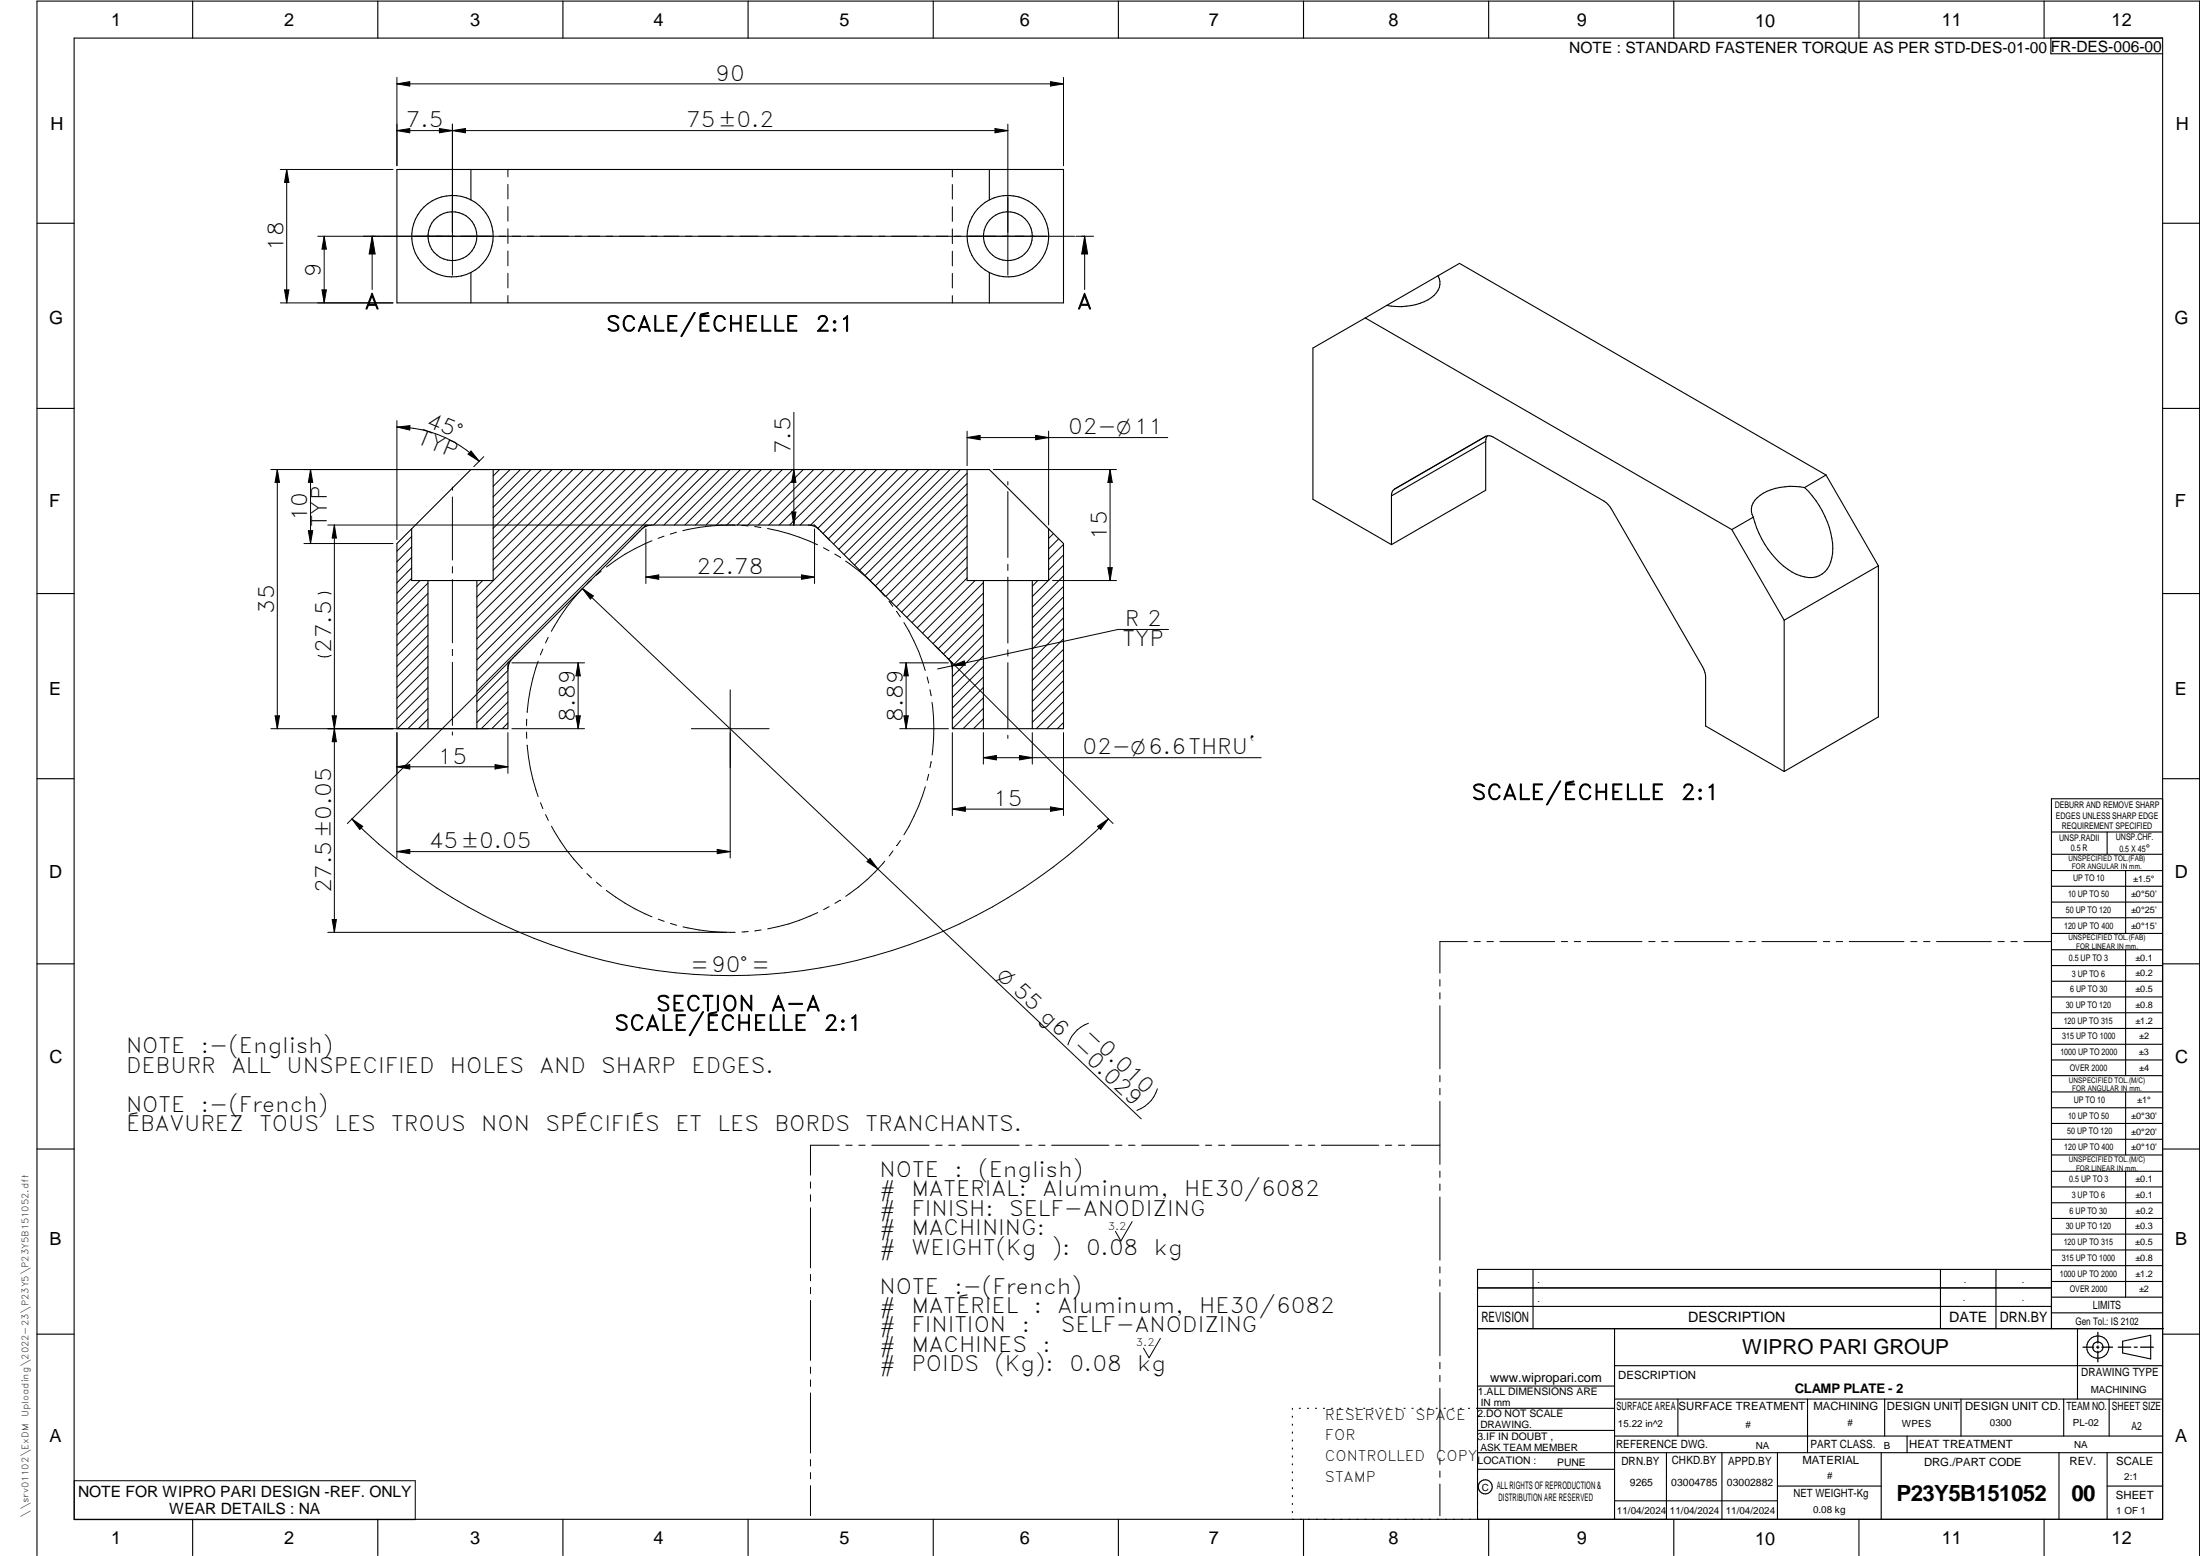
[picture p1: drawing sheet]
<svg xmlns="http://www.w3.org/2000/svg" width="594mm" height="420mm" viewBox="0 0 594 420" stroke-linecap="round" stroke-linejoin="round" font-family="sans-serif">
<g fill="none" stroke="#000" stroke-width=".3">
<path d="M20 10.3h564v400h-564zM52 .3v10M102 .3v10M152 .3v10M202 .3v10M252 .3v10M302 .3v10M352 .3v10M402 .3v10M452 .3v10M502 .3v10M552 .3v10"/>
<path d="M553.8 10.3v4.2h30.2M107.2 45.8h180v36h-180zM127.2 54a11 11 0 0 0-16 9.8 11 11 0 0 0 16 9.8M127.2 54a11 11 0 0 1 6 9.8 11 11 0 0 1-6 9.8M127.2 45.8v8.2M267.2 54a11 11 0 0 1 16 9.8 11 11 0 0 1-16 9.8M267.2 45.8v8.2M267.2 54a11 11 0 0 0-6.1 9.8 11 11 0 0 0 6.1 9.8M10 60.3h10M127.2 73.6v8.2M267.2 73.6v8.2M388.3 74.5l-13.8 8"/>
<path d="M388.3 74.5a4.4 4.4 0 0 1-1.8 5.8 16.4 16.4 0 0 1-12 2.2M388.3 74.5l5.8-3.4 99 57.2M584 60.3h10M368.7 85.9l-14.2 8.1v40.8l21.2 12.3M368.7 85.9l98.9 57.1M374.5 82.5l-5.8 3.4M10 110.3h10M401.2 119.2v13.2l-25.5 14.7M401.2 119.2l-25.5 14.7M401.7 117.7l.5-.1 1 .4 29.9 17.3 1.1 .8 .9 1.3 25 43.4 .5 2.1v13.1l21.2 12.3M401.7 117.7l-.5 1.5M401.7 117.7l-25.2 14.4a1.95 1.95 0 0 0-.8 1.8"/>
<path d="M584 110.3h10M127.2 126.8h140l20 20v50h-30v-16.2a3.7 3.7 0 0 0-1.2-2.8l-34.9-34.8a3.9 3.9 0 0 0-2.8-1.2h-42.2a3.9 3.9 0 0 0-2.9 1.2l-34.9 34.8a4.2 4.2 0 0 0-1.1 2.8v16.2h-30v-50zM133.2 126.8v30h-22v-14M261.1 126.8v30h22.1v-14M375.7 133.9v13.2M473.4 139.7l-5.8 3.3M487.3 131.7a24.2 24.2 0 0 1 7.6 17.7 6.5 6.5 0 0 1-5.5 6.6 12.3 12.3 0 0 1-8.9-4.1 26 26 0 0 1-7.1-12.2M487.3 131.7a15.7 15.7 0 0 0-12.8 2.7 4.1 4.1 0 0 0-1.1 5.3M493.1 128.3l-5.8 3.4M493.1 128.3l14.1 24.5M115.6 156.8v40M128.8 156.8v40"/>
<path d="M265.6 156.8v40M278.8 156.8v40M467.6 143l14.2 24.5M507.2 152.8v40.8l-25.4 14.7M507.2 152.8l-25.4 14.7M10 160.3h10M481.8 167.5v40.8M584 160.3h10M10 210.3h10M584 215.7h-30v143.1M584 210.3h10M554 224.7h30"/>
<path d="M554 230.7h30M554 235.1h30M554 239.3h30M569 224.7v6M574 235.1v17M554 243.6h30M554 247.8h30M554 252.1h30M554 256.5h30M574 256.5v33.9M10 260.3h10M554 260.7h30"/>
<path d="M554 265h30M554 269.2h30M554 273.5h30M554 277.7h30M584 260.3h10M554 282h30M554 286.2h30M554 290.4h30M554 294.9h30M554 299.1h30M574 294.9v17M10 310.3h10"/>
<path d="M554 303.4h30M554 307.6h30M554 311.9h30M554 316.3h30M574 316.3v34M584 310.3h10M554 320.5h30M554 324.8h30M554 329h30M554 333.2h30M554 337.5h30M399 358.8h185.2"/>
<path d="M399 352.8h155M399 347.8h155M414 342.8v16M436 358.8v51.5M524 342.8v16M539 342.8v16M554 341.8h30M554 346h30M554 350.3h30M554 354.5h30M554 342.8h-155v67.5M561 358.8v19"/>
<path d="M10 360.3h10M399 374.3h37M436 377.8h148M453.1 377.8v10M488.1 377.8v14.5M508.9 377.8v10M529.5 377.8v10M557.3 377.8v10M569.5 377.8v10M573.2 362.2l7.6-1.6v6.3l-7.6-1.6zM584 368.8h-148M584 360.3h10"/>
<path d="M349 380.3v.3M349 382.4v.3M349 384.6v.3M349 386.7v.3M349 388.8v.3M349 391v.3M349 393.1v.3M349 395.3v.3M349 397.4v.3M349 399.5v.3M350.9 380.3h.2M353.1 380.3h.2"/>
<path d="M355.2 380.3h.3M357.4 380.3h.3M359.6 380.3h.3M361.7 380.3h.3M363.9 380.3h.3M366.1 380.3h.3M368.3 380.3h.2M370.4 380.3h.3M372.6 380.3h.3M374.8 380.3h.3M376.9 380.3h.4M379.1 380.3h.3"/>
<path d="M381.3 380.3h.3M383.4 380.3h.4M385.6 380.3h.3M387.8 380.3h.3M390 380.3h.3M392.2 380.3h.3M394.3 380.3h.3M396.5 380.3h.3M398.7 380.3h37.3M399 396.7h37M399 392.3h185M399 386.2h37"/>
<path d="M436 387.8h148M450 392.3v18M465 392.3v18M480 392.3v18M508 392.3v18M515 387.8v4.5M556 392.3v18M569 392.3v18M52 410.3v9.7M102 410.3v9.7M152 410.3v9.7M202 410.3v9.7"/>
<path d="M252 410.3v9.7M302 410.3v9.7M349 401.7v.3M349 403.8v.4M349 406v.3M349 408.1v.3M352 410.3v9.7M402 410.3v9.7M436 405.3h44M452 410.3v9.7M480 401.3h28M502 410.3v9.7"/>
<path d="M552 410.3v9.7M569 401.3h15M10 420v-419.7h584v419.7"/>
<circle cx="122.2" cy="63.8" r="6.6"/>
<circle cx="272.2" cy="63.8" r="6.6"/>
<circle cx="566.5" cy="363.7" r="1.39"/>
<circle cx="566.5" cy="363.8" r="3"/>
<circle cx="401.1" cy="401.5" r="1.9"/>
</g>
<g fill="none" stroke="#000" stroke-width=".27">
<path d="M107.2 20.9v23.8M107.2 22.6l3.5-.5v1.1zM107.2 35.3l3.5-.6v1.2zM107.2 35.3h165M107.2 22.6h180M118.7 34.7l3.5 .6-3.5 .6zM122.2 35.3l3.5-.6v1.2zM122.2 33.5v40.8M268.7 34.7l3.5 .6-3.5 .6zM272.2 33.5v40.8M283.7 22.1l3.5 .5-3.5 .6zM287.2 20.9v23.8"/>
<path d="M75.7 45.8h30.4M77.4 45.8v36M77.4 45.8l.6 3.5h-1.2zM137.2 45.8v2M137.2 49.8v3.9M137.2 55.8v3.9M257.2 45.8v2M257.2 49.8v4M257.2 55.8v4M76.8 78.3h1.2l-.6 3.5zM85.8 63.8h204.4M86.9 78.3h1.2l-.6 3.5z"/>
<path d="M87.5 63.8l.6 3.5h-1.2zM87.5 63.8v18M100.5 63.8v14.4M100.5 63.8l.8 4.8h-1.6zM137.2 61.8v3.9M137.2 67.8v4M137.2 73.8v3.9M137.2 79.8v2M257.2 61.8v4M257.2 67.8v4M257.2 73.8v4M257.2 79.8v2"/>
<path d="M290.5 63.8h4.8M292.9 63.8l.8 4.8h-1.6zM292.9 63.8v14.4M75.7 81.8h30.4M107.2 115.3a31.5 31.5 0 0 1 22.2 9.2M107.2 115.3l3.5-.4v1.2zM107.2 113.6v32.1M214.4 111.3v30.5M261.1 116.4v9.3M261.1 118.2l3.6-.6v1.1zM261.1 118.2h54.2M279.6 117.6l3.6 .6-3.6 .5z"/>
<path d="M283.2 116.4v25.3M73.1 126.8h59M74.9 126.8l.6 3.5h-1.2zM74.9 126.8v70M83.9 126.8l.5 3.5h-1.1zM83.9 126.8v20M122.2 131.5v.9M122.2 134.2v17M127.2 121.8l2.2 2.7-3-1.9zM130.6 123.3l-2.7 2.7M134.9 126.8l-1.7 1.7M137.7 126.8l-4.5 4.5"/>
<path d="M140.5 126.8l-7.3 7.4M143.4 126.8l-10.2 10.2M146.2 126.8l-13 13M149 126.8l-15.8 15.9M151.9 126.8l-18.7 18.7M154.7 126.8l-21.5 21.5M157.5 126.8l-24.3 24.3M160.4 126.8l-27.2 27.2M163.2 126.8l-34.4 34.4M166 126.8l-37.2 37.2M168.9 126.8l-40.1 40M171.7 126.8l-42.9 42.9"/>
<path d="M174.5 126.8l-45.7 45.7M177.3 126.8l-48.5 48.5M180.2 126.8l-51.4 51.4M183 126.8l-54.2 54.2M185.8 126.8l-57 57M188.6 126.8l-59.8 59.8M191.5 126.8l-15 15M194.3 126.8l-15 15M197.1 126.8l-15 15M199.9 126.8l-15 15M202.8 126.8l-15 15M205.6 126.8l-15 15"/>
<path d="M208.4 126.8l-14.9 15M211.3 126.8l-15 15M213.8 138.3h1.1l-.5 3.5zM214.1 126.8l-15 15M214.4 126.8l.5 3.5h-1.1zM216.9 126.8l-15 15M219.7 126.8l-14.9 15M222.6 126.8l-15 15M225.4 126.8l-15 15M228.3 126.8l-15.1 15M231 126.8l-14.9 15M233.9 126.8l-15 15"/>
<path d="M236.7 126.8l-15.9 15.9M239.6 126.8l-17.4 17.3M242.4 126.8l-18.7 18.7M245.2 126.8l-20.1 20.1M248 126.8l-21.5 21.5M250.9 126.8l-23 22.9M253.7 126.8l-24.4 24.3M256.5 126.8l-25.7 25.8M259.3 126.8l-27.2 27.2M261.1 133.4l-24.7 24.8M261.1 127.8l-27.6 27.6M261.1 130.6l-26.1 26.2"/>
<path d="M261.1 136.3l-23.3 23.3M261.1 139.1l-21.9 21.9M268.2 126.8h33.3M272.2 130v.9M272.2 132.7v17.8M299.8 126.8l.5 3.5h-1.1zM299.8 126.8v30M82.1 146.8h24M83.3 143.3h1.1l-.5 3.5zM88.5 141.8h86.5M90.3 141.8v110M90.3 141.8l.5 3.5h-1.1z"/>
<path d="M111.2 144.9l-4 3.9M111.2 147.7l-4 4M111.2 150.5l-4 4M111.2 153.3l-4 4.1M111.2 156.2l-4 3.9M113.4 156.8l-6.2 6.2M115.6 157.4l-8.4 8.4M122.2 153v1.7M122.2 156.5v17.1M130.3 156.8l-1.5 1.6M157.2 159a52.5 52.5 0 0 0-8.3 11.5M157.3 158.9l2.9 2-.8 .9z"/>
<path d="M157.3 158.9l150.9 143.2M159.7 156.5l-1.2 1.2M162.3 154.2l-1.3 1.1M171.7 144.5l-1.3 1.3M172.2 143.9l-.2 .3M172.9 143.3l-.3 .3M174.4 141.8l-1.2 1.2M174.4 142.8v14.8M174.4 155.8l3.5-.6v1.2zM174.4 155.8h45.6M175.1 141.8h.1M175.3 141.8h.1"/>
<path d="M175.6 141.8h.5M176.1 146a53.4 53.4 0 0 0-12.4 7.1M179.3 144.8l-1.6 .6M182.7 143.7l-1.7 .5M198.5 141.8a51.5 51.5 0 0 0-14.1 1.5M200.3 141.9l1.7 .1M203.8 142.2l1.7 .3M207.3 142.7a53.9 53.9 0 0 1 13.5 4.4M216.4 155.2l3.6 .6-3.6 .6zM218.3 141.8h.5M218.9 141.8h.1M219.2 141.8h.1"/>
<path d="M219.4 141.8h.6l1.2 1.2M220 142.8v14.8M221.5 143.3l.3 .3M222.2 144l.2 .3M222.4 147.9l1.5 .8M222.8 144.6l1.2 1.3M225.4 149.6l1.5 .9M228.3 151.5a51 51 0 0 1 10.6 9.5M261.1 141.9l-20.5 20.6M261.1 144.7l-19 19.2M261.1 147.6l-17.6 17.7M261.1 150.4l-16.2 16.3"/>
<path d="M261.1 153.2l-14.8 14.9M261.1 156.1l-13.4 13.4M263.3 156.8l-14.2 14.1M265.6 157.3l-15.1 15.1M272.2 152.4v1.7M272.2 155.8v17.9M280.2 156.8l-1.4 1.5M283.1 156.8l-4.3 4.3M284.2 156.8h17.3M284.5 144.1l-1.3 1.3M285.9 145.5l-2.7 2.7M287.2 147l-4 4"/>
<path d="M287.2 149.9l-4 4M287.2 152.7l-4 4M287.2 155.5l-8.4 8.4M287.2 158.4l-8.4 8.4M299.2 153.3h1.1l-.5 3.5zM85.9 177a3.9 3.9 0 0 0 3.5 0M85.9 160.4a3.9 3.9 0 0 1 3.5 0M115.6 160.2l-8.4 8.5M115.6 163.1l-8.4 8.4M115.6 165.9l-8.4 8.4M115.6 168.7l-8.4 8.4M115.6 171.6l-8.4 8.4"/>
<path d="M115.6 174.4l-8.4 8.4M115.6 177.2l-8.4 8.4M122.2 175.3v1.7M122.2 178.9v17M137.2 179.7h.1M137.2 179.9v.1M137.6 178.6l-43.8 43.8M138.1 178.1l-.9 .9v.5M138.2 179h19.7M138.6 177.6l-.2 .2M139.1 177.1l-.3 .2M140.3 175.9l-.9 .9"/>
<path d="M145.3 178.5a52.1 52.1 0 0 0-2.9 13.9M146.6 175.3l-.7 1.5M148 172.1l-.7 1.5M156.1 179v17.8M156.1 179l.6 3.5h-1.2zM240.1 162.4l1 1.3M242.2 165.2l.9 1.4M242.9 179h13.2M244.1 168.1a54.2 54.2 0 0 1 5.7 13M244.7 179v17.8M244.7 179l.6 3.5h-1.2zM252.6 174.4l1.4 1.4"/>
<path d="M254.4 176.2l.3 .3M255.1 176.9l.3 .3M255.8 177.6l1.4 1.4v.5M256.7 178.6l43.9 43.8M257.1 179.8l3.3-1.3 .2 1.1zM257.2 179.7h.1M257.2 179.9v.1M265.6 160.1l-13.6 13.7M265.6 163l-12.2 12.2M265.6 165.8l-10.8 10.8M265.6 168.7l-9.4 9.4M265.6 171.4l-8.5 8.6"/>
<path d="M265.6 174.3l-8.4 8.4M265.6 177.1l-8.4 8.4M265.6 180l-8.4 8.3M272.2 175.5v1.7M272.2 178.9v17.9M287.2 161.2l-8.4 8.4M287.2 164l-8.4 8.4M287.2 166.8l-8.4 8.5M287.2 169.7l-8.4 8.4M287.2 172.5l-8.4 8.4M287.2 175.3l-8.4 8.4M287.2 178.1l-8.4 8.5"/>
<path d="M315.5 170h-13.6l-48.7 10.6M73.1 196.8h58.8M74.3 193.3h1.2l-.6 3.5zM89.7 193.3h1.1l-.5 3.5zM90.3 196.8l.5 3.5h-1.1zM107.2 197.8v33.9M115.6 188.6l-8.3 8.2M115.6 191.3l-5.5 5.5M115.6 180l-8.4 8.5M115.6 182.9l-8.4 8.4M115.6 185.7l-8.4 8.4M115.6 194.2l-2.6 2.6"/>
<path d="M122.2 197.7v.8M137.2 180.2v.4M137.2 197.8v11M137.2 181.1l-8.4 8.4M137.2 183.9l-8.4 8.4M137.2 186.7l-8.4 8.4M137.2 189.6l-7.2 7.2M137.2 192.4l-4.4 4.4M137.2 195.2l-1.6 1.6M138.2 196.8h19.7M142.2 197.7v1.7M142.2 194.2v1.7"/>
<path d="M155.5 193.3h1.2l-.6 3.5zM186.7 196.8h21M197.2 186.3v45.4M242.9 196.8h13.2M244.1 193.3h1.2l-.6 3.5zM250.4 182.8l.4 1.6M251.1 186.2l.4 1.7M251.7 189.7a52.2 52.2 0 0 1 0 14.2M257.2 180.2v.4M257.2 197.8v22.4M265.6 197.8v8.5M265.6 194.1l-2.7 2.7"/>
<path d="M265.6 191.3l-5.6 5.5M265.6 188.4l-8.4 8.4M265.6 182.8l-8.4 8.4M265.6 185.6l-8.4 8.4M272.2 198.5v.9M278.8 197.8v8.5M287.2 197.8v22.4M287.2 195.1l-1.7 1.7M287.2 192.3l-4.5 4.5M287.2 189.5l-7.3 7.3M287.2 181l-8.4 8.4M287.2 183.8l-8.4 8.4"/>
<path d="M287.2 186.6l-8.4 8.4M107.2 207.1l3.5-.6v1.1zM107.2 207.1h30M133.7 206.5l3.5 .6-3.5 .5zM142.4 201.2a53 53 0 0 0 2.9 13.9M146 216.7l.6 1.7M147.3 220l.8 1.5M249.9 212.4a52.5 52.5 0 0 1-5.8 13M250.8 209.1l-.4 1.6M251.5 205.6l-.4 1.7M257.2 218.5l3.5-.6v1.2zM257.2 218.5h30"/>
<path d="M265.6 204.6l3.5-.6v1.2zM265.6 204.6h75M275.3 204l3.5 .6-3.5 .6zM283.7 217.9l3.5 .6-3.5 .6zM95 221.1l3 2-.9 .9zM107.2 230h90M107.2 230l3.5-.6v1.1zM148.9 223.1a49 49 0 0 0 8.4 11.5M158.5 235.9l1.2 1.2M161.1 238.3l1.3 1.1M193.7 229.4l3.5 .6-3.5 .5zM234.9 231.8l2.2 2.9-3-2z"/>
<path d="M238.9 232.5a49.1 49.1 0 0 1-10.5 9.5M241.1 229.8l-1 1.3M243.2 226.9l-1 1.4M296.4 223.1l2.9-2-2.1 2.9zM299.3 221.1a144.5 144.5 0 0 1-204.3 0M88.5 251.8h107.6M89.7 248.3h1.1l-.5 3.5zM163.7 240.5a55.1 55.1 0 0 0 12.4 7.1M177.8 248.2l1.6 .6M181.1 249.3l1.6 .6M184.4 250.3a55.8 55.8 0 0 0 14.1 1.5M202.1 251.5l-1.7 .2"/>
<path d="M205.5 251.1l-1.7 .3M220.8 246.4a52.7 52.7 0 0 1-13.5 4.4M223.9 244.8l-1.5 .8M226.9 243.1l-1.4 .8M396.2 254.3h-7.4v8.5M398.1 254.3h1.6M401.5 254.3h1.8M405 254.3h14.8M421.6 254.3h1.7M425.1 254.3h1.7M428.6 254.3h14.8M445.2 254.3h1.7"/>
<path d="M448.7 254.3h1.7M452.2 254.3h14.8M468.8 254.3h1.7M472.3 254.3h1.7M475.8 254.3h14.8M492.4 254.3h1.7M495.8 254.3h1.8M499.4 254.3h14.7M516 254.3h1.6M519.4 254.3h1.8M522.9 254.3h14.8M539.5 254.3h1.7"/>
<path d="M543 254.3h1.7M546.5 254.3h7.4M293.9 276.3a8.8 8.8 0 0 0-5.5 5.9M388.8 264.5v1.8M388.8 268.1v1.6M388.8 271.6v17M312.5 294a8.8 8.8 0 0 1-5.5 5.8M388.8 290.4v1.7M388.8 293.9v1.7M388.8 297.4v17M218.9 319.2v1.6M226.6 309.2h-7.7v8.1"/>
<path d="M228.4 309.2h1.7M231.9 309.2h1.7M235.4 309.2h15.5M252.7 309.2h1.7M256.2 309.2h1.7M259.7 309.2h15.5M277 309.2h1.7M280.5 309.2h1.7M284 309.2h15.5M301.2 309.2h1.8M304.8 309.2h1.7M308.3 309.2h15.5"/>
<path d="M325.5 309.2h1.7M329.1 309.2h1.6M332.6 309.2h15.4M349.8 309.2h1.7M353.3 309.2h1.7M356.8 309.2h15.5M374.1 309.2h1.7M377.6 309.2h1.7M381.1 309.2h7.7M388.8 316.2v1.7M388.8 319.7v1.7M218.9 322.6v1.8"/>
<path d="M218.9 326.1v16.2M305.7 329.9l-3 5.2-1.5-2.6M388.8 323.2v17.1M218.9 344.1v1.8M218.9 347.6v1.7M218.9 351.2v16.1M388.8 342.1v1.6M388.8 345.6v1.7M388.8 349v17.1M218.9 369.1v1.7M218.9 372.6v1.8M218.9 376.1v16.2"/>
<path d="M313.3 361.4l-3 5.2-1.5-2.6M388.8 367.9v1.7M388.8 371.4v1.7M388.8 374.9v17M20.1 399.8h92v10.5h-92zM218.9 394.1v1.8M218.9 397.6v1.7M388.8 393.7v1.7M388.8 397.2v1.7M218.9 401.2v8.1M388.8 400.7v8.6"/>
</g>
<path d="M566.5 359.7v3M562.5 363.8h2.9M566.1 363.8h.7M566.5 363.4v.7M566.5 364.9v2.8M567.6 363.8h2.9M572 363.8h3.4M576.3 363.8h.8M578 363.8h3.5" fill="none" stroke="#000" stroke-width=".34"/>
<g fill="#000">
<path d="M107.2 35.3l3.5-.6v1.2zM107.2 22.6l3.5-.5v1.1zM118.7 34.7l3.5 .6-3.5 .6zM122.2 35.3l3.5-.6v1.2zM268.7 34.7l3.5 .6-3.5 .6zM283.7 22.1l3.5 .5-3.5 .6zM77.4 45.8l.6 3.5h-1.2zM76.8 78.3h1.2l-.6 3.5zM87.5 63.8l.6 3.5h-1.2zM86.9 78.3h1.2l-.6 3.5zM100.5 63.8l.8 4.8h-1.6zM292.9 63.8l.8 4.8h-1.6z"/>
<path d="M107.2 115.3l3.5-.4v1.2zM261.1 118.2l3.6-.6v1.1zM279.6 117.6l3.6 .6-3.6 .5zM74.9 126.8l.6 3.5h-1.2zM83.9 126.8l.5 3.5h-1.1zM127.2 121.8l2.2 2.7-3-1.9zM214.4 126.8l.5 3.5h-1.1zM213.8 138.3h1.1l-.5 3.5zM299.8 126.8l.5 3.5h-1.1zM83.3 143.3h1.1l-.5 3.5zM90.3 141.8l.5 3.5h-1.1zM174.4 155.8l3.5-.6v1.2z"/>
<path d="M216.4 155.2l3.6 .6-3.6 .6zM299.2 153.3h1.1l-.5 3.5zM157.3 158.9l2.9 2-.8 .9zM257.1 179.8l3.3-1.3 .2 1.1zM74.3 193.3h1.2l-.6 3.5zM89.7 193.3h1.1l-.5 3.5zM155.5 193.3h1.2l-.6 3.5zM156.1 179l.6 3.5h-1.2zM244.1 193.3h1.2l-.6 3.5zM244.7 179l.6 3.5h-1.2zM90.3 196.8l.5 3.5h-1.1zM107.2 207.1l3.5-.6v1.1z"/>
<path d="M133.7 206.5l3.5 .6-3.5 .5zM257.2 218.5l3.5-.6v1.2zM265.6 204.6l3.5-.6v1.2zM275.3 204l3.5 .6-3.5 .6zM283.7 217.9l3.5 .6-3.5 .6zM95 221.1l3 2-.9 .9zM107.2 230l3.5-.6v1.1zM193.7 229.4l3.5 .6-3.5 .5zM234.9 231.8l2.2 2.9-3-2zM296.4 223.1l2.9-2-2.1 2.9zM89.7 248.3h1.1l-.5 3.5z"/>
</g>
<g font-size="6">
<text x="512.1" y="405.2">P23Y5B151052</text>
<text x="559.4" y="405.2">00</text>
</g>
<g font-size="5.7">
<text x="193.2" y="21.8">90</text>
<text x="109.6" y="34.4">7.5</text>
<text x="185.3" y="34.4">75±0.2</text>
<text x="76.5" y="67.7" transform="rotate(-90 76.5 67.7)">18</text>
<text x="86.6" y="74.8" transform="rotate(-90 86.6 74.8)">9</text>
<text x="98.5" y="83.4">A</text>
<text x="290.9" y="83.4">A</text>
<text x="163.7" y="89.5">SCALE/ÉCHELLE</text>
<text x="220.2" y="89.5">2:1</text>
<text x="112.4" y="119.6" transform="rotate(22 112.4 119.6)">TYP</text>
<text x="114.8" y="115" transform="rotate(22 114.8 115)">45°</text>
<text x="288.5" y="117.3">02-O11</text>
<text x="213.5" y="122.7" transform="rotate(-90 213.5 122.7)">7.5</text>
<text x="83" y="140.7" transform="rotate(-90 83 140.7)">10</text>
<text x="88.2" y="142.4" transform="rotate(-90 88.2 142.4)">TYP</text>
<text x="298.9" y="145.7" transform="rotate(-90 298.9 145.7)">15</text>
<text x="188.1" y="154.9">22.78</text>
<text x="74" y="165.7" transform="rotate(-90 74 165.7)">35</text>
<text x="303.7" y="169.1">R 2</text>
<text x="89.4" y="176.3" transform="rotate(-90 89.4 176.3)">27.5</text>
<text x="303.1" y="174.3">TYP</text>
<text x="155.2" y="194.9" transform="rotate(-90 155.2 194.9)">8.89</text>
<text x="243.8" y="194.9" transform="rotate(-90 243.8 194.9)">8.89</text>
<text x="292.3" y="203.7">02-O6.6THRU`</text>
<text x="118.2" y="206.2">15</text>
<text x="397.4" y="215.9">SCALE/ÉCHELLE</text>
<text x="453.9" y="215.9">2:1</text>
<text x="268.2" y="217.6">15</text>
<text x="115.8" y="229.1">45±0.05</text>
<text x="89.4" y="241.2" transform="rotate(-90 89.4 241.2)">27.5±0.05</text>
<text x="186.4" y="262.6">=90°=</text>
<text x="177.2" y="273">SECTION</text>
<text x="208.2" y="273">A-A</text>
<text x="165.9" y="278.3">SCALE/ÉCHELLE</text>
<text x="222.4" y="278.3">2:1</text>
<text x="292.4" y="279.7" transform="rotate(43 292.4 279.7)">-0.010</text>
<text x="34" y="284.4">NOTE</text>
<text x="54.2" y="284.4">:-(English)</text>
<text x="34" y="289.6">DEBURR</text>
<text x="62.5" y="289.6">ALL</text>
<text x="77.4" y="289.6">UNSPECIFIED</text>
<text x="121.5" y="289.6">HOLES</text>
<text x="145.7" y="289.6">AND</text>
<text x="162.4" y="289.6">SHARP</text>
<text x="186.7" y="289.6">EDGES.</text>
<text x="34" y="300.2">NOTE</text>
<text x="34" y="305.4">ÉBAVUREZ</text>
<text x="54.2" y="300.2">:-(French)</text>
<text x="70" y="305.4">TOUS</text>
<text x="90.3" y="305.4">LES</text>
<text x="105.7" y="305.4">TROUS</text>
<text x="129.9" y="305.4">NON</text>
<text x="147.3" y="305.4">SPÉCIFIÉS</text>
<text x="182.4" y="305.4">ET</text>
<text x="193.8" y="305.4">LES</text>
<text x="209.1" y="305.4">BORDS</text>
<text x="233.7" y="305.4">TRANCHANTS.</text>
<text x="237.5" y="317.8">NOTE</text>
<text x="257.7" y="317.8">:</text>
<text x="264.1" y="317.8">(English)</text>
<text x="237.5" y="323">#</text>
<text x="246.1" y="323">MATERIAL:</text>
<text x="281.5" y="323">Aluminum,</text>
<text x="319.8" y="323">HE30/6082</text>
<text x="237.5" y="328.3">#</text>
<text x="246.1" y="328.3">FINISH:</text>
<text x="272.5" y="328.3">SELF-ANODIZING</text>
<text x="237.5" y="333.5">#</text>
<text x="246.1" y="333.5">MACHINING:</text>
<text x="237.5" y="338.8">#</text>
<text x="246.1" y="338.8">WEIGHT(Kg</text>
<text x="284" y="338.8">):</text>
<text x="293.3" y="338.8">0.08</text>
<text x="311.6" y="338.8">kg</text>
<text x="237.5" y="349.3">NOTE</text>
<text x="257.7" y="349.3">:-(French)</text>
<text x="237.5" y="354.5">#</text>
<text x="237.5" y="359.8">#</text>
<text x="246.1" y="359.8">FINITION</text>
<text x="246.1" y="354.5">MATÉRIEL</text>
<text x="275.9" y="359.8">:</text>
<text x="279.2" y="354.5">:</text>
<text x="285.6" y="354.5">Aluminum,</text>
<text x="286.5" y="359.8">SELF-ANODIZING</text>
<text x="323.8" y="354.5">HE30/6082</text>
<text x="237.5" y="365">#</text>
<text x="246.1" y="365">MACHINES</text>
<text x="281.5" y="365">:</text>
<text x="237.5" y="370.3">#</text>
<text x="246.1" y="370.3">POIDS</text>
<text x="268.5" y="370.3">(Kg):</text>
<text x="288.8" y="370.3">0.08</text>
<text x="307.1" y="370.3">kg</text>
</g>
<text font-size="5.6" x="470.5" y="365.5">WIPRO PARI GROUP</text>
<text font-size="5.4" x="268.9" y="263.7" transform="rotate(43 268.9 263.7)">O 55 g6 -0.029</text>
<g font-size="4.9">
<text x="30" y="6.9">1</text>
<text x="76.7" y="6.9">2</text>
<text x="127" y="6.9">3</text>
<text x="176.5" y="6.9">4</text>
<text x="226.7" y="6.9">5</text>
<text x="275.4" y="6.9">6</text>
<text x="326.4" y="6.9">7</text>
<text x="375" y="6.9">8</text>
<text x="425.8" y="6.9">9</text>
<text x="473.9" y="7.3">10</text>
<text x="524.3" y="6.9">11</text>
<text x="570.2" y="6.9">12</text>
<text x="13.6" y="35.1">H</text>
<text x="587.6" y="35.1">H</text>
<text x="13.2" y="87.5">G</text>
<text x="587.2" y="87.5">G</text>
<text x="13.2" y="137">F</text>
<text x="587.2" y="137">F</text>
<text x="13.2" y="187.6">E</text>
<text x="587.2" y="187.6">E</text>
<text x="13.2" y="237">D</text>
<text x="587.2" y="237">D</text>
<text x="13.4" y="287.1">C</text>
<text x="587.4" y="287.1">C</text>
<text x="13.4" y="336.2">B</text>
<text x="587.4" y="336.2">B</text>
<text x="13.4" y="389.3">A</text>
<text x="587.4" y="389.3">A</text>
<text x="30" y="416.9">1</text>
<text x="76.7" y="416.9">2</text>
<text x="127" y="416.9">3</text>
<text x="176.5" y="416.9">4</text>
<text x="226.7" y="416.9">5</text>
<text x="275.4" y="416.9">6</text>
<text x="326.4" y="416.9">7</text>
<text x="375" y="416.9">8</text>
<text x="425.8" y="416.9">9</text>
<text x="473.9" y="417.3">10</text>
<text x="524.3" y="416.9">11</text>
<text x="570.2" y="416.9">12</text>
</g>
<g font-size="4.2">
<text x="423.7" y="14.3">NOTE : STANDARD FASTENER TORQUE AS PER STD-DES-01-00</text>
<text x="553.8" y="14">FR-DES-006-00</text>
<text x="21.1" y="404.3">NOTE FOR WIPRO PARI DESIGN -REF. ONLY</text>
<text x="45.7" y="408.8">WEAR DETAILS : NA</text>
</g>
<g font-size="3.9">
<text x="400" y="357.1">REVISION</text>
<text x="455.9" y="357.1">DESCRIPTION</text>
<text x="526.4" y="357.1">DATE</text>
<text x="540" y="357.1">DRN.BY</text>
<text x="357.8" y="383.3">RESERVED</text>
<text x="382.3" y="383.3">SPACE</text>
<text x="357.8" y="388.9">FOR</text>
<text x="357.8" y="394.5">CONTROLLED</text>
<text x="387.8" y="394.5">COPY</text>
<text x="357.8" y="400">STAMP</text>
</g>
<text font-size="3.6" x="484.6" y="376.1">CLAMP PLATE - 2</text>
<text font-size="3.5" x="402.4" y="373.3">www.wipropari.com</text>
<g font-size="3.1">
<text x="565.1" y="353.5">LIMITS</text>
<text x="562" y="371.7">DRAWING TYPE</text>
<text x="437" y="372.3">DESCRIPTION</text>
<text x="436.5" y="380.8">SURFACE AREA</text>
<text x="453.3" y="380.8">SURFACE TREATMENT</text>
<text x="489.7" y="380.8">MACHINING</text>
<text x="509.5" y="380.8">DESIGN UNIT</text>
<text x="530.6" y="380.8">DESIGN UNIT CD.</text>
<text x="558" y="380.6">TEAM NO.</text>
<text x="570.3" y="380.7">SHEET SIZE</text>
<text x="575.6" y="386.1">A2</text>
<text x="436.4" y="391.1">REFERENCE DWG.</text>
<text x="437.8" y="395.5">DRN.BY</text>
<text x="451.4" y="395.4">CHKD.BY</text>
<text x="466.6" y="395.5">APPD.BY</text>
<text x="486.7" y="395.4">MATERIAL</text>
<text x="488.9" y="390.9">PART CLASS.</text>
<text x="515.6" y="390.9">HEAT TREATMENT</text>
<text x="519.6" y="395.9">DRG./PART CODE</text>
<text x="558.9" y="395.5">REV.</text>
<text x="571.4" y="395.6">SCALE</text>
<text x="484.3" y="404.2">NET WEIGHT-Kg</text>
<text x="571.4" y="404.7">SHEET</text>
</g>
<text font-size="3" x="579.5" y="230.1">°</text>
<g font-size="2.8">
<text x="299.1" y="332.1">3.2</text>
<text x="560.4" y="357.7">Gen Tol.: IS 2102</text>
<text x="306.7" y="363.6">3.2</text>
<text x="399.1" y="376.6">1.ALL DIMENSIONS ARE</text>
<text x="399" y="382.7">2.DO NOT SCALE</text>
<text x="399" y="388.7">3.IF IN DOUBT ,</text>
<text x="399" y="395.4">LOCATION :</text>
<text x="420.5" y="396">PUNE</text>
<text x="404.2" y="402">ALL RIGHTS OF REPRODUCTION &amp;</text>
<text x="440.1" y="401.2">9265</text>
<text x="451.3" y="401.2">03004785</text>
<text x="466.3" y="401.2">03002882</text>
<text x="404.7" y="405.4">DISTRIBUTION ARE RESERVED</text>
</g>
<g font-size="2.7">
<text x="564.6" y="376.2">MACHINING</text>
<text x="399.9" y="379.7">IN mm</text>
<text x="399.7" y="385.7">DRAWING.</text>
<text x="436.9" y="385.4">15.22 in^2</text>
<text x="471.4" y="385.5">#</text>
<text x="498.9" y="385">#</text>
<text x="513.6" y="385.3">WPES</text>
<text x="537.3" y="385.1">0300</text>
<text x="559.7" y="385.1">PL-02</text>
<text x="399.7" y="391.8">ASK TEAM MEMBER</text>
<text x="474.1" y="391.2">NA</text>
<text x="508.7" y="391.2">B</text>
<text x="560.1" y="391.1">NA</text>
<text x="493.4" y="399.5">#</text>
<text x="573.6" y="399.7">2:1</text>
<text x="400.1" y="402.5">C</text>
<text x="436.6" y="408.7">11/04/2024</text>
<text x="450.9" y="408.8">11/04/2024</text>
<text x="466" y="408.9">11/04/2024</text>
<text x="489.6" y="408.5">0.08 kg</text>
<text x="571.4" y="408.7">1 OF 1</text>
</g>
<g font-size="2.5">
<text x="554.9" y="218.3">DEBURR AND REMOVE SHARP</text>
<text x="555.2" y="221">EDGES UNLESS SHARP EDGE</text>
<text x="556.1" y="227.1">UNSP.RADII</text>
<text x="556.8" y="223.8">REQUIREMENT SPECIFIED</text>
<text x="571.4" y="226.9">UNSP.CHF.</text>
<text x="559.2" y="229.9">0.5 R</text>
<text x="572.3" y="230.1">0.5 X 45</text>
<text x="559.8" y="238">UP TO 10</text>
<text x="576.1" y="238.1">±1.5°</text>
<text x="558.5" y="242.2">10 UP TO 50</text>
<text x="575.5" y="242.3">±0°50'</text>
<text x="557.4" y="250.7">120 UP TO 400</text>
<text x="557.9" y="246.5">50 UP TO 120</text>
<text x="575.5" y="250.7">±0°15'</text>
<text x="575.5" y="246.5">±0°25'</text>
<text x="558.7" y="259.4">0.5 UP TO 3</text>
<text x="559.5" y="263.7">3 UP TO 6</text>
<text x="576.6" y="263.6">±0.2</text>
<text x="576.6" y="259.4">±0.1</text>
<text x="559" y="267.9">6 UP TO 30</text>
<text x="576.6" y="267.9">±0.5</text>
<text x="557.8" y="272.2">30 UP TO 120</text>
<text x="576.6" y="272.2">±0.8</text>
<text x="556.9" y="280.7">315 UP TO 1000</text>
<text x="557.3" y="276.4">120 UP TO 315</text>
<text x="576.6" y="276.4">±1.2</text>
<text x="577.7" y="280.7">±2</text>
<text x="556.4" y="284.9">1000 UP TO 2000</text>
<text x="577.6" y="284.9">±3</text>
<text x="558.9" y="289.2">OVER 2000</text>
<text x="577.7" y="289.3">±4</text>
<text x="560" y="297.9">UP TO 10</text>
<text x="577.1" y="297.9">±1°</text>
<text x="558.5" y="302.1">10 UP TO 50</text>
<text x="575.5" y="302.1">±0°30'</text>
<text x="557.4" y="310.6">120 UP TO 400</text>
<text x="558.2" y="306.3">50 UP TO 120</text>
<text x="575.5" y="310.6">±0°10'</text>
<text x="575.5" y="306.4">±0°20'</text>
<text x="558.8" y="319.2">0.5 UP TO 3</text>
<text x="559.4" y="323.4">3 UP TO 6</text>
<text x="576.6" y="319.2">±0.1</text>
<text x="576.6" y="323.5">±0.1</text>
<text x="558.9" y="327.7">6 UP TO 30</text>
<text x="576.7" y="327.7">±0.2</text>
<text x="557.8" y="332">30 UP TO 120</text>
<text x="576.6" y="332">±0.3</text>
<text x="556.8" y="340.5">315 UP TO 1000</text>
<text x="557.3" y="336.3">120 UP TO 315</text>
<text x="576.6" y="336.3">±0.5</text>
<text x="576.6" y="340.5">±0.8</text>
<text x="415.2" y="346.4">.</text>
<text x="530.3" y="346.5">.</text>
<text x="545.9" y="346.4">.</text>
<text x="556.2" y="344.7">1000 UP TO 2000</text>
<text x="576.6" y="344.7">±1.2</text>
<text x="415.2" y="351.5">.</text>
<text x="530" y="351.3">.</text>
<text x="545.9" y="351.4">.</text>
<text x="558.9" y="349">OVER 2000</text>
<text x="577.6" y="349">±2</text>
</g>
<g font-size="2.4">
<text x="7.7" y="382.7" transform="rotate(-90 7.7 382.7)">Uploading\2022-23\P23Y5\P23Y5B151052.dft</text>
<text x="7.7" y="409.8" transform="rotate(-90 7.7 409.8)">\\srv01102\ExDM</text>
</g>
<g font-size="2.1">
<text x="558.5" y="232.4">UNSPECIFIED TOL.(FAB)</text>
<text x="559.5" y="234.7">FOR ANGULAR IN mm.</text>
<text x="558.6" y="253.9">UNSPECIFIED TOL.(FAB)</text>
<text x="560.7" y="256.3">FOR LINEAR IN mm.</text>
<text x="558.7" y="292.3">UNSPECIFIED TOL.(M/C)</text>
<text x="559.6" y="294.7">FOR ANGULAR IN mm.</text>
<text x="558.7" y="313.7">UNSPECIFIED TOL.(M/C)</text>
<text x="560.6" y="316.1">FOR LINEAR IN mm.</text>
</g>
</svg>
